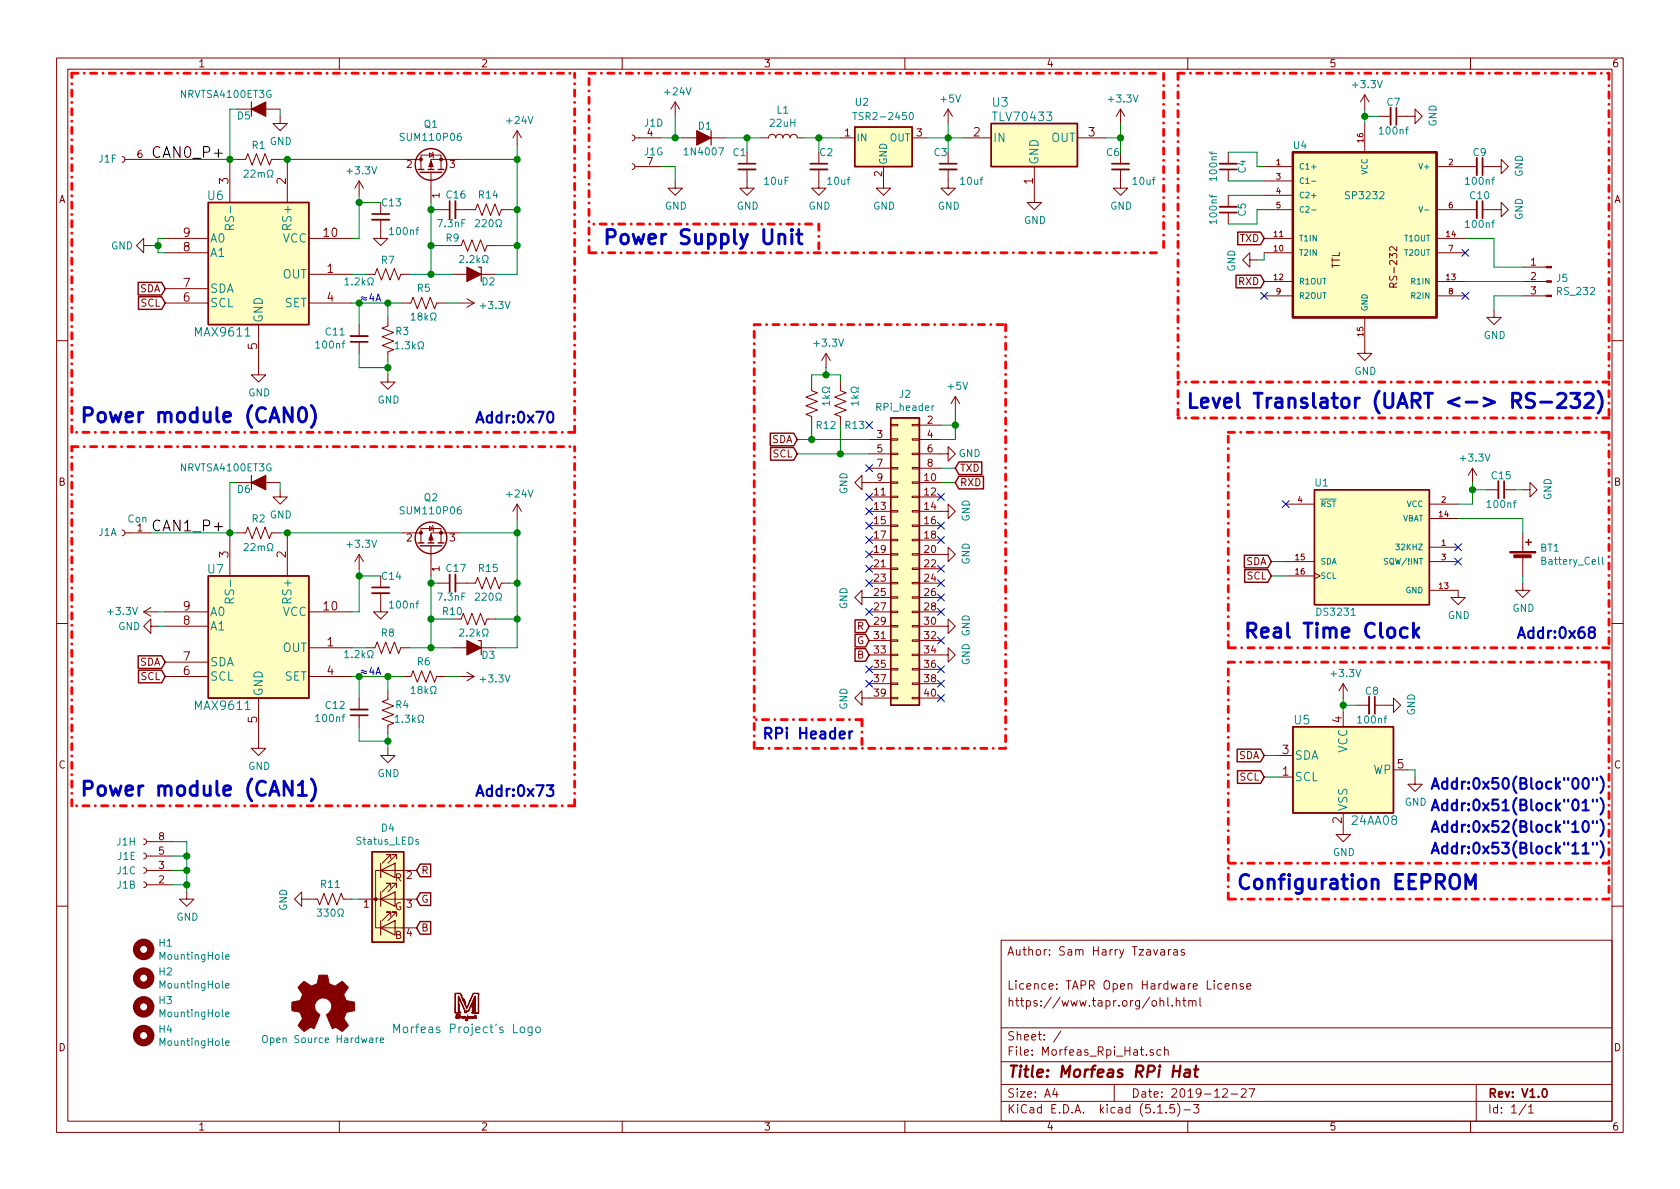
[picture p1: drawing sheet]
<svg xmlns="http://www.w3.org/2000/svg" width="297mm" height="210mm" viewBox="0 0 297 210" stroke-linecap="round" stroke-linejoin="round" font-family="sans-serif">
<g fill="none" stroke="#840000" stroke-width=".18">
<path d="M10 10.3h277v189.9h-277zM12 12.2h273v186.1h-273zM44.4 19.3h5.1M60 10.3v1.9M110 10.3v1.9M119.4 18l-.8 1.3M119.4 18v2.6M119.4 18l.7 1.3M160 10.3v1.9M167.6 19.3v2.5M167.6 19.3l-.7 1.3M167.6 19.3l.8 1.3"/>
<path d="M198.1 19.3v2.5M198.1 19.3l-.7 1.3M198.1 19.3l.8 1.3M210 10.3v1.9M241.3 16.8l-.8 1.2M241.3 16.8v2.5M241.3 16.8l.8 1.2M260 10.3v1.9M21.6 27.7l.3 .1 .2 .3-.1 .4-.4 .2M22.1 28.2h4.6M40.6 28.2v7.6M41.9 28.2h1.5l.4-1 .8 2 .7-2 .8 2 .8-2 .7 2 .4-1h1.5"/>
<path d="M49.5 20.6v1.2h1.3l-1.3 1.3-1.2-1.3h1.2M50.8 28.2v7.6M63.5 32v2.5M63.5 32l-.8 1.3M63.5 32l.8 1.3M67.3 38.9v3.3h1.3l-1.3 1.2-1.3-1.2h1.3M67.3 35.8v2M71.1 28.2h3.3M74.4 30v-2.6h3.6v2.6M75.9 27l.7 .4-.7 .4zM76.2 30.5v5.3M76.5 26.9l.1 .1v.8l.1 .1"/>
<path d="M77.5 37.1h2M80.5 37.1h3.6l.4-1 .7 2 .8-2 .7 2 .8-2 .8 2 .3-1h1.6M81.3 28.2h-5.1v1.8M91.4 23.1v2.5M91.4 23.1l-.7 1.3M91.4 23.1l.8 1.3M111.8 29l.3 .1 .2 .3-.2 .4-.3 .2M111.8 23.9l.3 .1 .2 .3-.2 .4-.3 .2M112.3 29.5h4.5M112.3 24.4h4.5M119.4 32v1.3h1.2l-1.2 1.2-1.3-1.2h1.3M120.6 24.4h7.7"/>
<path d="M132.1 30v3.3h1.2l-1.2 1.2-1.3-1.2h1.3M132.1 26.9v2.1M134.6 24.4h1.3a.63 .63 0 0 1 .6-.7 .63 .63 0 0 1 .7 .7 .63 .63 0 0 1 .6-.7 .63 .63 0 0 1 .6 .7 .63 .63 0 0 1 .7-.7 .63 .63 0 0 1 .6 .7 .63 .63 0 0 1 .6-.7 .63 .63 0 0 1 .7 .7h1.2M144.8 30v3.3h1.2l-1.2 1.2-1.3-1.2h1.3M144.8 26.9v2.1M148.6 24.4h2.5M156.2 29.5v3.8h1.3l-1.3 1.2-1.3-1.2h1.3M161.3 24.4h2.5M167.6 30v3.3h1.3l-1.3 1.2-1.2-1.2h1.2M167.6 26.9v2.1M170.2 24.4h5.1M182.9 29.5v6.3h1.2l-1.2 1.3-1.3-1.3h1.3"/>
<path d="M190.5 24.4h5.1M198.1 30v3.3h1.3l-1.3 1.2-1.3-1.2h1.3M198.1 26.9v2.1M217.2 26.9v2.1M217.2 30v2M217.2 34.5v2.1M217.2 37.6v2M223.5 29.5h5.1M223.5 37.1h5.1M223.5 32h5.1M223.5 34.5h5.1M241.3 21.8v5.1"/>
<path d="M243.8 20.6h2.1M246.9 20.6h3.3v-1.3l1.3 1.3-1.3 1.2v-1.2M254 29.5h7.1M254 37.1h7.1M262.1 29.5h3.3v-1.3l1.3 1.3-1.3 1.2v-1.2M262.1 37.1h3.3v-1.3l1.3 1.3-1.3 1.2v-1.2M25.4 43.4v-1.2l-1.3 1.2 1.3 1.3v-1.3h1.3M29.2 42.2h7.6M29.2 53.6h7.6M29.2 51h7.6M29.2 44.7h7.6M45.7 57.4v8.9h1.3l-1.3 1.3-1.3-1.3h1.3"/>
<path d="M54.6 48.5h7.6M54.6 42.2h7.6M54.6 53.6h7.6M63.5 57.4v2M64.8 48.5h1.5l.4-1 .7 2 .8-2 .8 2 .7-2 .8 2 .4-1h1.5M68.6 56.1v1.6l-1 .3 2 .8-2 .8 2 .7-2 .8 2 .7-1 .4v1.5M71.1 53.6h1.5l.4-1 .8 2 .7-2 .8 2 .8-2 .7 2 .4-1h1.5M80 43.4h1.5l.4-1 .8 2 .7-2 .8 2 .8-2 .7 2 .4-1h1.5M80 48.5h7.6M81.3 53.6h2.5M82.5 52.8l1.3 .8M83.8 53.6l-1.3 .8"/>
<path d="M221 46v-1.3l-1.3 1.3 1.3 1.2v-1.2h1.2M223.5 42.2h5.1M223.5 44.7h5.1M223.5 52.3h5.1M223.5 49.8h5.1M241.3 56.1v6.4h1.3l-1.3 1.2-1.3-1.2h1.3M246.4 50.8l-.1-.6-.2-.2-.3 .1-.1 .2v.5h1.3M247 43.6v.8l-.7-.7-.3-.1-.3 .3 .1 .4M254 42.2h5.1M254 44.7h5.1M254 52.3h5.1M254 49.8h5.1"/>
<path d="M264.2 54.9v1.2h1.2l-1.2 1.3-1.3-1.3h1.3M269.2 52.3h4.3M269.2 49.8h4.3M269.2 47.2h4.3M10 60.2h2M63.5 60.4v2.1M68.6 66.3v1.3h1.2l-1.2 1.2-1.3-1.2h1.3M143.5 67.6v1.5l1 .4-2 .7 2 .8-2 .7 2 .8-2 .8 1 .4v1.5M146 62.5l-.7 1.2M146 62.5v2.5M146 62.5l.8 1.2M148.6 67.6v1.5l1 .4-2 .7 2 .8-2 .7 2 .8-2 .8 1 .4v1.5"/>
<path d="M153.7 77.7h3.8M157.5 77.6h1.2v.2h-1.2zM157.5 75.1h1.2v.2h-1.2zM161.3 77.6h1.3v.2h-1.3zM161.3 75.1h1.3v.2h-1.3zM162.6 75.2h3.8M162.6 77.7h3.8M168.9 70.1l-.8 1.3M168.9 70.1v2.5M168.9 70.1l.8 1.3M285 60.2h2M21.6 93.7l.3 .1 .2 .3-.1 .5-.4 .1"/>
<path d="M22.1 94.2h4.6M40.6 94.2v7.6M41.9 94.2h1.5l.4-1 .8 2 .7-2 .8 2 .8-2 .7 2 .4-1h1.5M44.4 85.3h5.1M49.5 86.6v1.3h1.3l-1.3 1.2-1.2-1.2h1.2M50.8 94.2v7.6M63.5 98v2.6M63.5 98l-.8 1.3M63.5 98l.8 1.3M71.1 94.2h3.3M74.4 96v-2.5h3.6v2.5M75.9 93.1l.7 .4-.7 .3z"/>
<path d="M76.2 96.5v5.3M76.5 93l.1 .1v.7l.1 .2M81.3 94.2h-5.1v1.8M91.4 89.1l-.7 1.3M91.4 89.1v2.6M91.4 89.1l.8 1.3M152.4 85.3v-1.2l-1.3 1.2 1.3 1.3v-1.3h5.1M153.7 87.9h3.8M153.7 90.4h3.8M153.7 93h3.8M153.7 95.5h3.8M153.7 98h3.8"/>
<path d="M153.7 80.3h3.8M153.7 82.8h3.8M157.5 97.9h1.2v.3h-1.2zM157.5 95.4h1.2v.2h-1.2zM157.5 92.8h1.2v.3h-1.2zM157.5 90.3h1.2v.2h-1.2zM157.5 87.8h1.2v.2h-1.2zM157.5 85.2h1.2v.3h-1.2zM157.5 82.7h1.2v.2h-1.2zM157.5 80.1h1.2v.3h-1.2zM161.3 97.9h1.3v.3h-1.3zM161.3 95.4h1.3v.2h-1.3z"/>
<path d="M161.3 92.8h1.3v.3h-1.3zM161.3 90.3h1.3v.2h-1.3zM161.3 87.8h1.3v.2h-1.3zM161.3 85.2h1.3v.3h-1.3zM161.3 82.7h1.3v.2h-1.3zM161.3 80.1h1.3v.3h-1.3zM162.6 90.4h5v-1.3l1.3 1.3-1.3 1.3v-1.3M162.6 98h5v-1.2l1.3 1.2-1.3 1.3v-1.3M162.6 80.3h5v-1.3l1.3 1.3-1.3 1.2v-1.2M162.6 85.3h3.8M162.6 87.9h3.8M162.6 93h3.8"/>
<path d="M162.6 95.5h3.8M162.6 82.8h3.8M227.3 99.3h5.1M227.3 89.1h5.1M252.7 96.8h5.1M252.7 91.7h5.1M252.7 99.3h5.1M252.7 89.1h5.1M260.3 82.8l-.7 1.3M260.3 82.8v2.5M260.3 82.8l.8 1.3M262.9 86.6h2"/>
<path d="M265.9 86.6h2.1M269.2 86.6h1.3v-1.3l1.3 1.3-1.3 1.3v-1.3M269.2 94.2v3.3M269.2 98.5v3.3M10 110.3h2M25.4 108.2h2.5M25.4 108.2l1.3 .8M26.7 110.7v-1.2l-1.3 1.2 1.3 1.3v-1.3h1.2M26.7 107.4l-1.3 .8M29.2 119.6h7.6M29.2 108.2h7.6M29.2 110.7h7.6"/>
<path d="M29.2 117.1h7.6M54.6 119.6h7.6M54.6 114.5h7.6M54.6 108.2h7.6M64.8 114.5h1.5l.4-1 .7 2.1 .8-2.1 .8 2.1 .7-2.1 .8 2.1 .4-1.1h1.5M67.3 104.9v3.3h1.3l-1.3 1.3-1.3-1.3h1.3M67.3 101.8v2.1M71.1 119.6h1.5l.4-1 .8 2 .7-2 .8 2 .8-2 .7 2 .4-1h1.5M77.5 103.1h2M80 109.5h1.5l.4-1 .8 2 .7-2 .8 2 .8-2 .7 2 .4-1h1.5M80 114.5h7.6M80.5 103.1h3.6l.4-1 .7 2 .8-2 .7 2 .8-2 .8 2 .3-1h1.6"/>
<path d="M81.3 119.6h2.5M82.5 118.9l1.3 .7M83.8 119.6l-1.3 .8M152.4 105.7v-1.3l-1.3 1.3 1.3 1.2v-1.2h5.1M153.7 100.6h3.8M153.7 103.1h3.8M153.7 108.2h3.8M153.7 110.7h3.8M153.7 113.3h3.8M153.7 115.8h3.8M153.7 118.4h3.8M157.5 118.2h1.2v.3h-1.2z"/>
<path d="M157.5 115.7h1.2v.2h-1.2zM157.5 113.2h1.2v.2h-1.2zM157.5 110.6h1.2v.3h-1.2zM157.5 108.1h1.2v.2h-1.2zM157.5 105.5h1.2v.3h-1.2zM157.5 103h1.2v.2h-1.2zM157.5 100.5h1.2v.2h-1.2zM161.3 118.2h1.3v.3h-1.3zM161.3 115.7h1.3v.2h-1.3zM161.3 113.2h1.3v.2h-1.3zM161.3 110.6h1.3v.3h-1.3zM161.3 108.1h1.3v.2h-1.3z"/>
<path d="M161.3 105.5h1.3v.3h-1.3zM161.3 103h1.3v.2h-1.3zM161.3 100.5h1.3v.2h-1.3zM162.6 115.8h5v-1.3l1.3 1.3-1.3 1.3v-1.3M162.6 110.7h5v-1.2l1.3 1.2-1.3 1.3v-1.3M162.6 100.6h3.8M162.6 103.1h3.8M162.6 105.7h3.8M162.6 108.2h3.8M162.6 113.3h3.8M162.6 118.4h3.8M227.3 101.8h5.1"/>
<path d="M232.4 101.3l1 .5-1 .6M252.7 104.4h5.1v1.3h1.3l-1.3 1.2-1.3-1.2h1.3M269.2 103.1v1.3h1.3l-1.3 1.3-1.2-1.3h1.2M285 110.3h2M45.7 123.4v8.9h1.3l-1.3 1.3-1.3-1.3h1.3M63.5 123.4v2.1M63.5 126.5v2M68.6 132.3v1.3h1.2l-1.2 1.3-1.3-1.3h1.3M68.6 122.2v1.5l-1 .4 2 .7-2 .8 2 .8-2 .7 2 .8-1 .4v1.5M152.4 123.4v-1.2l-1.3 1.2 1.3 1.3v-1.3h5.1M153.7 120.9h3.8M157.5 123.3h1.2v.3h-1.2z"/>
<path d="M157.5 120.8h1.2v.2h-1.2zM161.3 123.3h1.3v.3h-1.3zM161.3 120.8h1.3v.2h-1.3zM162.6 120.9h3.8M162.6 123.4h3.8M226.1 137.4h2.5M226.1 133.6h2.5M237.5 120.9l-.8 1.3M237.5 120.9v2.5M237.5 126v2.5M237.5 120.9l.8 1.3M240 124.7h2.1"/>
<path d="M243.1 124.7h3.3v-1.3l1.2 1.3-1.2 1.3v-1.3M246.4 136.1h2.5M250.2 137.4v1.3h1.3l-1.3 1.2-1.3-1.2h1.3M25.4 153.4l.3 .1 .2 .3-.1 .4-.4 .2M25.4 156l.3 .1 .2 .3-.1 .4-.4 .2M25.4 150.9l.3 .1 .2 .3-.1 .4-.4 .2M25.4 148.3l.3 .2 .2 .2-.1 .5-.4 .1M25.9 153.9h4.6M25.9 156.5h4.6M25.9 151.4h4.6M25.9 148.8h4.6M33 157.7v1.3h1.3l-1.3 1.3-1.3-1.3h1.3"/>
<path d="M53.3 159v-1.3l-1.2 1.3 1.2 1.3v-1.3h2.8l.4 1 .8-2 .7 2 .8-2 .8 2 .7-2 .4 1h1.5M63.5 159h10.2M69.1 157v-.8h-.8h.8l-1.5 1.5M69.1 151.9v-.8h-.8h.8l-1.5 1.5M70.1 157v-.8h-.8h.8l-1.5 1.5M70.1 151.9v-.8h-.8h.8l-1.5 1.5M73.7 153.9h-7.3v10.2h7.3M237.5 143.8v3.8h1.3l-1.3 1.2-1.3-1.2h1.3M10 160.2h2M69.1 162v-.7h-.8h.8l-1.5 1.5M70.1 162v-.7h-.8h.8l-1.5 1.5M177 166.3h108v32h-108z"/>
<path d="M205.1 177.1l.1-.1a.37 .37 0 0 1 .6 .1v.8M205.1 176.4v1.5M205.3 168h.5l.1 .9M205.9 168.3h-.5l-.2 .2 .2 .4 .5-.1M206.5 176.4v1.3l.2 .2M206.6 167.9v1M207 167.9l-.4 .3M207.3 177.8v.1M207.5 168h.6l.1 .9M208 177.1l.2-.2 .3 .1 .1 .9M208 176.4v1.5M208.2 168.3h-.5a.29 .29 0 0 0-.2 .3 .29 .29 0 0 0 .2 .3l.5-.1"/>
<path d="M209.1 176.9h.6M209.3 176.4v1.3l.4 .2M209.4 168a.37 .37 0 0 0-.6 .1l.1 .2 .5 .2 .1 .1-.3 .3-.4-.1M210.2 177.1l.2-.2 .3 .1 .1 .9M210.2 176.9v1M210.8 177.1a.34 .34 0 0 1 .3-.2 .34 .34 0 0 1 .4 .2v.8M212.2 176.4v1.3l.2 .2M216 174l-.4-.1-.3 .3 .1 .6 .2 .1 .4-.1M216.6 174.4l.7-.1-.1-.3-.4-.1-.2 .2 .1 .7h.5M218 174.1l.2-.2 .3 .1 .1 .9M218 173.9v1M219.8 174l-.3-.1-.2 .2v.3l.5 .1v.3h-.5"/>
<path d="M220.4 174.4l.8-.1-.1-.3-.4-.1-.3 .2 .1 .7h.6M285 160.2h2M60 198.3v1.9M110 198.3v1.9M160 198.3v1.9M177 194.8h108M177 191.8h108M177 187.8h108M177 181.8h108M186.5 192.5l-.4 1h1M186.8 193v1M187.6 182.3l-1.3 2"/>
<path d="M197 191.8v3M203.9 185.7a.37 .37 0 0 0-.6 .1l.1 .2 .5 .2 .1 .1-.2 .3-.5-.1M204.7 196.8h.8M205.3 185.7l-.5-.1-.3 .3 .2 .6h.6M205.9 185.7h.1a.37 .37 0 0 1 .6 .1v.8M205.9 185.1v1.5M206.2 196.7v.1M207.6 195.3h-.7l-.1 .7 .2-.1 .5 .1 .2 .2-.1 .5-.2 .1-.6-.1M208.2 195.1a1.71 1.71 0 0 1 0 2.3M209.3 196.3h1.2M210 198.3v1.9M211 195.3h1l-.5 .6 .4 .1v.7l-.2 .1-.7-.1"/>
<path d="M216.2 192.7l.2-.2h.4l.2 .5-.9 1h.9M217.7 193.5h1.1M219.5 192.7l.2-.2h.3l.3 .2v.3v.2l-.9 .8h.9M220.8 192.5h1l-.6 1.5M260 198.3v1.9M261 191.8v6.5M269.8 195.2l-1.2 2M270.3 195.8l.4-.5v1.5M270.3 196.8h.8"/>
</g>
<g fill="none" stroke="#840000" stroke-width=".3">
<path d="M246.9 19v3.1M65.8 37.8h3M79.5 35.6v3M130.6 29h3M143.3 29h3M166.1 29h3.1M196.6 29h3M215.6 30h3.1M215.6 37.6h3.1M262.1 27.9v3.1M262.1 35.6v3M62 60.4h3"/>
<path d="M265.9 85.1v3M65.8 103.9h3M79.5 101.6v3M62 126.5h3M243.1 123.2v3M272.9 192.6l.1-.1a.8 .8 0 0 1 .5 .8 .8 .8 0 0 1-.5 .7 1 1 0 0 1-.1-1.4z"/>
</g>
<path d="M228.6 26.9h25.4v29.2h-25.4zM207.4 189.4h1.2M208.7 188.4l-.2 2M209.6 189.2h.7v1.2M210.4 189.6l-.7 .1a.4 .4 0 0 0-.3 .3 .4 .4 0 0 0 .2 .4l.7-.1M211.1 189.1h.8M211.5 188.4l-.2 1.8v.1l.4 .1" fill="none" stroke="#840000" stroke-width=".41"/>
<g fill="none" stroke="#840000" stroke-width=".33">
<path d="M245.9 19v3.1M65.8 38.9h3M80.5 35.6v3M130.6 30h3M143.3 30h3M166.1 30h3.1M196.6 30h3M215.6 29h3.1M215.6 36.6h3.1M261.1 27.9v3.1M261.1 35.6v3M62 59.4h3"/>
<path d="M264.9 85.1v3M65.8 104.9h3M80.5 101.6v3M62 125.5h3M242.1 123.2v3"/>
</g>
<g fill="none" stroke="#840000" stroke-width=".25">
<path d="M36.8 35.8h17.8v21.6h-17.8zM73.9 30h1M74.3 30.5h3.8M75.7 30h1M77.5 30h1M151.1 22.5h10.2v7h-10.2zM175.3 21.8h15.2v7.7h-15.2zM24.4 49.9h4.2l.6 1.1-.6 1.2h-4.2zM24.5 52.5h4.1l.6 1.1-.6 1.1h-4.1zM218.5 48.7h4.4l.6 1.1-.6 1.1h-4.4zM218.8 41h4.1l.6 1.2-.6 1.1h-4.1zM136.2 76.6h4.1l.7 1.1-.7 1.1h-4.1z"/>
<path d="M136.2 79.1h4.1l.7 1.2-.7 1.1h-4.1zM157.5 73.9h5.1v50.8h-5.1zM73.9 96h1M74.3 96.5h3.8M75.7 96h1M77.5 96h1M169.5 84.2h4.4v2.3h-4.4l-.6-1.2zM169.5 81.7h4.1v2.2h-4.1l-.6-1.1zM220 98.2h4.2l.6 1.1-.6 1.1h-4.2zM232.4 86.6h20.3v20.3h-20.3zM269.7 95.9h1.1M270.3 95.4v1"/>
<path d="M24.4 116h4.2l.6 1.1-.6 1.1h-4.2zM24.5 118.5h4.1l.6 1.1-.6 1.1h-4.1zM36.8 101.8h17.8v21.6h-17.8zM151.2 109.6h1.8l.7 1.1-.7 1.2h-1.8zM151.2 112.2h1.8l.7 1.1-.7 1.1h-1.8zM151.2 114.7h1.8l.7 1.1-.7 1.1h-1.8zM220.1 100.7h4.1l.6 1.1-.6 1.2h-4.1zM218.7 132.5h4.2l.6 1.1-.6 1.1h-4.2zM218.8 136.3h4.1l.6 1.1-.6 1.1h-4.1zM228.6 128.5h17.8v15.3h-17.8zM65.8 150.6h5.6v16h-5.6zM74.3 152.8h1.8v2.2h-1.8l-.6-1.1z"/>
<path d="M74.3 157.9h1.8v2.2h-1.8l-.6-1.1zM74.3 163h1.8v2.2h-1.8l-.6-1.1z"/>
<circle cx="76.2" cy="29.1" r="2.79"/>
<circle cx="76.2" cy="95.1" r="2.79"/>
</g>
<g fill="#840000" stroke="#840000" stroke-width=".18">
<path d="M76.2 94.5l.4 1h-.8z"/>
<path d="M82.1 177v.1z"/>
<path d="M80.7 179.5l.2-.2 .5 .1-.1 .2-.4 .1v.3l.5-.1v-.2h.4l-.1 .3h.5v-.1l-.3 .1 .3-.1h-.3l.2-.2 .3 .2-.2 .2-.3-.1-.2 .1v-.3l-.5 .3h-.6v-.1h.2v-.5l.1 .2 .4-.1-.2-.2h-.3l-.2 .6z"/>
<path d="M82.3 180l.3-.3 .1 .3 .5-.3v.2l-.3 .1h.1l.6-.3 .1 .2-.2-.1v.2h.1l.3-.1 .1-.4v.1h.3l-.3 .2 .1 .2h.2l-.1 .1-.3-.1-.2 .1-.9-.1-.2 .5-.3-.1h.3v-.3l-.2 .3-.1-.1 .3-.4z"/>
<path d="M80.4 175.6h.5a.71 .71 0 0 1 .8 .4v.3l.4 .4 .2 .5-.1 .4 .3 .6 1.2-2.6h.9v3.6l-1.2-.1h.5l-.5-.1 .2-.1-.1-.1h.2h-.2v-.1h.5v-.1l-.5 .1v-.2h.4h-.4h.2l-.2-.1 .4 .1h-.2l.2-.1h-.4l.4-.1h-.3l.3-.1-.4 .2 .1-.2-.1-.1h.5v-.2l-.2 .2h-.3l.2-.4 .2 .1v-.2l-.3 .2v-.2h.4h-.4l.2-.1-.1-.4 .1 .4v-.3l.2 .1-.1-.9v.8l-.1-.6v.5l-.1-.2-.8 1.9-.4 .1-.2 .2-.1-.1h.2h-.3l.3-.1-.3 .1 .1-.2-1-2.3v2.2l.3 .4h-1.1h1l-.2-.1h.1l-.2-.2-.1 .3v-.7h.1h-.1v-.7l.1 .3-.1-1.9 1.2 2.7h.6l1.2-2.7v3h.6v-3.4h-.5h-.4l-1.2 2.7-.7-1.5h.3l.1 .4-.1-.4-.1-.1-.2 .1-.1-.3 .2 .2 .1-.1-.3-.1-.3-.9h-.9l-.1 3.4z"/>
<path d="M273.5 52.2h.8v.2h-.8z"/>
<path d="M273.5 49.7h.8v.2h-.8z"/>
<path d="M273.5 47.1h.8v.3h-.8z"/>
<path d="M267 97.5h4.5v.3h-4.5z"/>
<path d="M267.7 98.1h3v.5h-3z"/>
<path d="M76.2 28.4l.4 1.1h-.8z"/>
<path d="M53.2 174l.6-.5 .9 .6a.62 .62 0 0 0 1 0l.2-.1a1.62 1.62 0 0 0 .4-1.3l.1-.3 1.5 .1 .2 .7a.74 .74 0 0 0 .6 1l.5 .2 1.3-.9 1.1 1.1-.4 .7a.75 .75 0 0 0-.2 1.1l.2 .5 1.5 .3v1.5l-1.4 .3-.1 .1a1.23 1.23 0 0 0-.3 1.2l.7 1-.1 .2-1 .9-.8-.5a.54 .54 0 0 0-.9 0l-1-2.4a2.33 2.33 0 0 0 .8-1.9 1.54 1.54 0 0 0-2.5-.7 1.54 1.54 0 0 0 .5 2.5l-1.1 2.5a.69 .69 0 0 0-1.1 .1l-.6 .4-1.1-1.1 .8-1.2-.2-.5a.71 .71 0 0 0-1-.7l-.7-.2v-1.5l.5-.1a1.11 1.11 0 0 0 1.2-.7 .72 .72 0 0 0-.2-1.2l-.4-.6z"/>
<circle cx="78" cy="94.2" r=".25"/>
<circle cx="74.4" cy="94.2" r=".25"/>
<circle cx="66.4" cy="159" r=".25"/>
<circle cx="78" cy="28.2" r=".25"/>
<circle cx="74.4" cy="28.2" r=".25"/>
</g>
<path d="M44.4 18v2.6M125.7 23.1v2.5M84.6 47.2h.5v2.6M44.4 84.1v2.5M84.6 113.3h.5v2.5M67.3 159l2.5-1.3v2.6zM67.3 153.9l2.5-1.3v2.6zM67.3 152.6v2.6M67.3 157.7v2.6M67.3 164.1l2.5-1.3v2.5zM67.3 162.8v2.5" fill="none" stroke="#840000" stroke-width=".2"/>
<g fill="#840000" stroke="#840000" stroke-width=".2">
<path d="M82.5 113.3l2.6 1.2-2.6 1.3z"/>
<path d="M44.4 85.3l2.6-1.2v2.5z"/>
<path d="M44.4 19.3l2.6-1.3v2.6z"/>
<path d="M123.2 23.1l2.5 1.3-2.5 1.2z"/>
<path d="M82.5 47.2l2.6 1.3-2.6 1.3z"/>
</g>
<g fill="none" stroke="#008484" stroke-width=".18">
<path d="M150.8 19.9h.7M43.2 30.2l.5-.1 .2 .3-.1 .2-.7 .7h.8M47.3 31.3h.3v-.2a.55 .55 0 0 1-.3-.8 .55 .55 0 0 1 .9-.1v.2a.55 .55 0 0 1-.2 .7v.2h.2M84 39l.5-.2 .3 .4-.8 .9h.8M160.9 20l.2-.1a.67 .67 0 0 1 .4 .6 .67 .67 0 0 1-.4 .7l-.3-.5zM231.9 32h.8M231.9 37.1h.8M250.9 36.5l.3 1 .3-1M251.9 37.1h.8M40.6 40.6l-.1-.8-.2-.1-.3 .1-.2 .2v.6h1.5M61 49.5l.3-.4v1.3M61 50.4h.7"/>
<path d="M65 50.4h.3v-.2a.55 .55 0 0 1-.2-.9 .55 .55 0 0 1 .8 0l.1 .2a.53 .53 0 0 1-.3 .7v.2h.3M72.7 55.7l.4-.4v1.3M72.7 56.6h.7M76.1 56.6h.3v-.2a.55 .55 0 0 1-.2-.8 .55 .55 0 0 1 .8-.1l.1 .2a.55 .55 0 0 1-.3 .7v.2h.3M81.3 45.3l.5-.1 .2 .3-.1 .2-.7 .8h.8M85.3 46.5h.3v-.3a.55 .55 0 0 1-.2-.8 .55 .55 0 0 1 .8 0l.1 .1a.53 .53 0 0 1-.3 .7v.3h.3M87.7 40.1h.3v-.2a.54 .54 0 0 1-.3-.8 .54 .54 0 0 1 .8-.2 .59 .59 0 0 1-.2 1v.2h.3M69.9 60.8l.3-.4v1.3M69.9 61.7h.7M73.9 61.7h.3v-.2a.55 .55 0 0 1-.2-.9 .55 .55 0 0 1 .8 0l.1 .2a.53 .53 0 0 1-.3 .7v.2h.3M146.7 71.3h-1.3l.3 .4M146.7 68.4v.4h-.3a.55 .55 0 0 0-.8-.3 .55 .55 0 0 0 0 .9 .6 .6 0 0 0 .8-.3h.3v.3"/>
<path d="M146.7 70.9v.8M151.7 71.3h-1.2l.3 .4M151.7 68.4v.4h-.2a.55 .55 0 0 0-.8-.3 .55 .55 0 0 0-.1 .9 .6 .6 0 0 0 .9-.3h.2v.3M151.7 70.9v.8M165.2 71.7l-.3 .1-.1 .2M43.2 96.2l.5-.1 .2 .4-.1 .2-.7 .7h.8M47.3 97.4h.3v-.3a.55 .55 0 0 1-.3-.8 .55 .55 0 0 1 .9 0v.2a.55 .55 0 0 1-.2 .6v.3h.2M245.3 98.8h-.5a.42 .42 0 0 0 .5 .6l-.1 .3h-.4M246.8 96.2h.6l-.3 .4 .3 .2v.3l-.2 .1-.4-.1M283.3 98.5v1.1l.2 .2M40.6 106.6l-.1-.7-.2-.2-.3 .1-.2 .2v.6h1.5M61 115.4l.3-.4v1.3"/>
<path d="M61 116.3h.7M65 116.3h.3v-.2a.55 .55 0 0 1-.3-.9 .55 .55 0 0 1 .9 0l.1 .2a.53 .53 0 0 1-.3 .7v.2h.3M81.3 111.3l.5-.1 .2 .4-.1 .2-.7 .7h.8M84 105l.5-.1 .3 .3-.8 .9h.8M85.3 112.5h.3v-.2a.55 .55 0 0 1-.2-.9 .55 .55 0 0 1 .8 0l.1 .2a.53 .53 0 0 1-.3 .7v.2h.3M87.7 106.1h.3v-.2a.54 .54 0 0 1-.3-.7 .54 .54 0 0 1 .8-.3 .59 .59 0 0 1-.2 1v.2h.3M69.9 126.8l.3-.3v1.2M69.9 127.7h.7M72.7 121.7l.4-.3v1.3M72.7 122.7h.7M73.9 127.7h.3v-.2a.55 .55 0 0 1-.2-.8 .55 .55 0 0 1 .8-.1l.1 .2a.53 .53 0 0 1-.3 .7v.2h.3M76.1 122.7h.3v-.3a.55 .55 0 0 1-.2-.8 .55 .55 0 0 1 .8 0l.1 .1a.55 .55 0 0 1-.3 .7v.3h.3"/>
<path d="M74 148.5h-.3l-.2 .1 .1 .2 .4 .1v.3h-.5M39.9 169.2l.6-.1v-.2l-.4-.1-.2 .2 .1 .6h.5M39.9 174.3l.6-.1v-.3h-.4l-.2 .2 .1 .6h.5M39.9 179.4l.6-.1v-.3h-.4l-.2 .1 .1 .7h.5M56.1 160.8h.7l-.4 .4 .4 .2v.4l-.2 .2-.5-.1M59.7 162h.3v-.2a.54 .54 0 0 1-.2-.8 .54 .54 0 0 1 .7-.2 .59 .59 0 0 1-.1 1v.2h.3M39.9 184.4l.6-.1v-.2l-.4-.1-.2 .2 .1 .6h.5M46.5 183.3a.45 .45 0 0 1 .7 0 .92 .92 0 0 1-.2 1.1l-.4-.1a1.07 1.07 0 0 1-.1-1zM66.5 183.5v.9M66.9 183.5l-.3 .1-.1 .2M67.2 183.9l.6-.1v-.2l-.4-.1-.2 .2 .1 .6h.5M69.6 182.6v-1.5l.5 1.1 .5-1.1v1.5"/>
<path d="M94.1 181.6v1.2l-.3 .3h-.4M94.1 181.7l-.5-.1-.2 .1v.8a.48 .48 0 0 0 .7 0M94.8 181.7l.2-.1 .5 .1v.6l-.1 .2-.4 .1-.2-.1z"/>
</g>
<g fill="#ffffc2" stroke="#ffffc2" stroke-width=".18">
<path d="M157.5 73.9h5.1v50.8h-5.1z"/>
<path d="M36.8 101.8h17.8v21.6h-17.8z"/>
<path d="M36.8 35.8h17.8v21.6h-17.8z"/>
<path d="M65.8 150.6h5.6v16h-5.6z"/>
<path d="M151.1 22.5h10.2v7h-10.2z"/>
<path d="M175.3 21.8h15.2v7.7h-15.2z"/>
<path d="M228.6 128.5h17.8v15.3h-17.8z"/>
<path d="M232.4 86.6h20.3v20.3h-20.3z"/>
<path d="M228.6 26.9h25.4v29.2h-25.4z"/>
</g>
<g fill="none" stroke="#840000" stroke-width="1.3">
<circle cx="25.4" cy="173" r="1.27"/>
<circle cx="25.4" cy="178" r="1.27"/>
<circle cx="25.4" cy="167.9" r="1.27"/>
<circle cx="25.4" cy="183.1" r="1.27"/>
</g>
<g fill="none" stroke="#f00" stroke-width=".51" stroke-dasharray="1.1 1.1 0 1.1">
<path d="M12.7 12.9h88.9M104.1 12.9h100.4M205.7 12.9v31.8M208.3 12.9h76.2M208.3 12.9v61M284.5 12.9v61M143.5 39.6h-39.4M144.8 39.6v5.1M104.1 44.7v-31.8M133.3 57.4h44.5M177.8 57.4v74.9M204.5 44.7h-100.4"/>
<path d="M12.7 79h88.9M12.7 76.4v-63.5M101.6 76.4h-88.9M101.6 76.4v-63.5M217.2 76.4h67.3M284.5 67.6h-76.2M284.5 73.9h-76.2M284.5 76.4v38.1M217.2 117.1h67.3M217.2 114.5v-38.1M284.5 117.1v41.9M284.5 114.5h-67.3"/>
<path d="M133.3 132.3v-74.9M152.4 127.2h-19.1M152.4 127.2v5.1M177.8 132.3h-44.5M12.7 142.5v-63.5M101.6 142.5h-88.9M101.6 142.5v-63.5M217.2 159v-41.9M284.5 159h-67.3M284.5 152.6h-67.3"/>
</g>
<g fill="none" stroke="#008400" stroke-width=".18">
<path d="M41.9 19.3h-1.3v8.9M49.5 19.3v1.3M241.3 19.3v2.5M26.7 28.2h15.2M49.5 28.2h21.6M63.5 34.5v7.7h-1.3M63.5 35.8h3.8M76.2 35.8v12.7M76.2 37.1h1.3M81.3 28.2h10.1M90.2 37.1h1.2M91.4 25.6v22.9h-3.8"/>
<path d="M116.8 24.4h3.8M116.8 29.5h2.6v2.5M119.4 20.6v3.8M128.3 24.4h6.3M132.1 24.4v2.5M142.2 24.4h6.4M144.8 24.4v2.5M163.8 24.4h6.4M167.6 21.8v5.1M195.6 24.4h2.5M198.1 21.8v5.1M217.2 34.5h6.3"/>
<path d="M217.2 26.9h5v2.6h1.3M217.2 32h6.3M223.5 37.1h-1.3v2.5h-5M241.3 20.6h2.5M26.7 43.4h1.2M29.2 42.2h-1.3v2.5h1.3M62.2 48.5h2.6M62.2 53.6h8.9M63.5 53.6v3.8M68.6 53.6v2.5M72.4 48.5h7.6M76.2 43.4h3.8"/>
<path d="M78.7 53.6h2.6M87.6 43.4h3.8M223.5 44.7v1.3h-1.3M259.1 42.2h5.1v5h5M259.1 49.8h10.1M269.2 52.3h-5v2.6M63.5 62.5v2.5h5.1M68.6 63.7v2.6M141 77.7h12.7M143.5 67.6v-1.3h5.1v1.3M143.5 75.2v2.5M146 65v1.3"/>
<path d="M148.6 75.2v5.1M166.4 75.2h2.5M168.9 72.6v5.1h-2.5M26.7 94.2h15.2M41.9 85.3h-1.3v8.9M49.5 94.2h21.6M49.5 85.3v1.3M81.3 94.2h10.1M91.4 91.7v22.8h-3.8M141 80.3h12.7M166.4 85.3h2.5M166.4 82.8h2.5"/>
<path d="M224.8 99.3h2.5M257.8 91.7h11.4v2.5M260.3 86.6h2.6M260.3 85.3v3.8h-2.5M268 86.6h1.2M27.9 108.2h1.3M27.9 110.7h1.3M62.2 119.6h8.9M63.5 100.6v7.6h-1.3M63.5 119.6v3.8M63.5 101.8h3.8M68.6 119.6v2.6"/>
<path d="M72.4 114.5h7.6M76.2 101.8v12.7M76.2 103.1h1.3M76.2 109.5h3.8M78.7 119.6h2.6M87.6 109.5h3.8M90.2 103.1h1.2M224.8 101.8h2.5M269.2 101.8v1.3M63.5 128.5v2.6h5.1M68.6 129.8v2.5M223.5 133.6h2.6"/>
<path d="M223.5 137.4h2.6M237.5 124.7h2.5M237.5 123.4v2.6M248.9 136.1h1.3v1.3M30.5 148.8h2.5v8.9M30.5 156.5h2.5M30.5 153.9h2.5M30.5 151.4h2.5M62.2 159h1.3"/>
</g>
<g fill="none" stroke="#0000c2" stroke-width=".38">
<path d="M96.9 73a.48 .48 0 0 1 .5-.2 .48 .48 0 0 1 .4 .4 1.09 1.09 0 0 1-.4 1.5l-.4-.1a1.46 1.46 0 0 1-.1-1.6zM281.3 111.7l-.4-.3 .2-.4a.62 .62 0 0 1 .8 .1l.1 .3-.2 .3h-.5l-.4 .4v.4l.2 .2a.62 .62 0 0 0 .8-.1l.1-.5-.4-.4M96.7 138.9h1.1l-.6 .7a.49 .49 0 0 1 .6 .3v.7l-.3 .2h-.6l-.2-.2M150.2 129.3v1.3M150.7 129.3l-.3 .1-.2 .3M281.6 137.6v.3M282.3 137.6v.3M283 137.3a2.16 2.16 0 0 1 0 2.9M281.6 141.4v.4M281.6 145.2v.4M281.6 149v.4M282.3 141.4v.4"/>
<path d="M282.3 145.2v.4M282.3 149v.4M283 141.1a2.16 2.16 0 0 1 0 2.9M283 144.9a2.16 2.16 0 0 1 0 2.9M283 148.7a2.16 2.16 0 0 1 0 3"/>
</g>
<g fill="none" stroke="#0000c2" stroke-width=".51">
<path d="M140 40.6l-.1 .1 .1 .1 .1-.1-.1-.1v.2M140 41.4v1.7M140.8 41.4h1M141.2 40.6v2.1l.1 .3 .5 .1M53 72.3a.62 .62 0 0 1 .6-.2 .62 .62 0 0 1 .5 .5 1.49 1.49 0 0 1-.5 2 .64 .64 0 0 1-.7-.5 2.26 2.26 0 0 1 .1-1.8zM55 71.7a2.9 2.9 0 0 1 0 3.9M271.3 69.7l-1-.2a.61 .61 0 0 0-.5 .6 .61 .61 0 0 0 .5 .6 1 1 0 0 1 1 .6 .69 .69 0 0 1-.5 .8l-1-.1M272.4 71.1h1.9M275.4 69.8l.4-.3h.6a.64 .64 0 0 1 .5 .8l-.1 .3-1.5 1.5h1.6M277.7 69.5h1.6l-.8 1a.72 .72 0 0 1 .8 .5v.6l-.5 .5h-.7l-.4-.3M280.3 69.8l.3-.3h.6a.64 .64 0 0 1 .5 .8l-.1 .3-1.5 1.5h1.6M282.5 69.2a2.9 2.9 0 0 1 0 3.8"/>
<path d="M248.8 111.1l-.7-.1-.5 .5v.7l.3 .4 .2 .1 .7-.1M249.9 110.2v2.5M250.1 111.8l.8 .9M250.9 111l-1 1M52.8 138.8l.2-.1 .5-.6v2.6M55 137.7a2.9 2.9 0 0 1 0 3.9M52.8 140.7h1.4M259.2 157.2v-2.6l.8 1.8 .9-1.8v2.6"/>
</g>
<path d="M66.5 53.3l.4-1.3 .4 1.3M66.6 52.9h.6M66.5 119.3l.4-1.3 .4 1.3M66.6 118.9h.6" fill="none" stroke="#0000c2" stroke-width=".18"/>
<g fill="#008400" stroke="#008400" stroke-width=".25">
<circle cx="40.6" cy="94.2" r=".51"/>
<circle cx="27.9" cy="43.4" r=".51"/>
<circle cx="167.6" cy="24.4" r=".51"/>
<circle cx="76.2" cy="37.1" r=".51"/>
<circle cx="76.2" cy="103.1" r=".51"/>
<circle cx="198.1" cy="24.4" r=".51"/>
<circle cx="63.5" cy="53.6" r=".51"/>
<circle cx="91.4" cy="37.1" r=".51"/>
<circle cx="91.4" cy="43.4" r=".51"/>
<circle cx="50.8" cy="28.2" r=".51"/>
<circle cx="76.2" cy="114.5" r=".51"/>
<circle cx="50.8" cy="94.2" r=".51"/>
<circle cx="132.1" cy="24.4" r=".51"/>
<circle cx="144.8" cy="24.4" r=".51"/>
<circle cx="76.2" cy="109.5" r=".51"/>
<circle cx="68.6" cy="65" r=".51"/>
<circle cx="91.4" cy="103.1" r=".51"/>
<circle cx="63.5" cy="101.8" r=".51"/>
<circle cx="76.2" cy="43.4" r=".51"/>
<circle cx="40.6" cy="28.2" r=".51"/>
<circle cx="168.9" cy="75.2" r=".51"/>
<circle cx="63.5" cy="35.8" r=".51"/>
<circle cx="260.3" cy="86.6" r=".51"/>
<circle cx="237.5" cy="124.7" r=".51"/>
<circle cx="146.1" cy="66.3" r=".51"/>
<circle cx="143.5" cy="77.7" r=".51"/>
<circle cx="241.3" cy="20.6" r=".51"/>
<circle cx="148.6" cy="80.3" r=".51"/>
<circle cx="91.4" cy="94.2" r=".51"/>
<circle cx="91.4" cy="28.2" r=".51"/>
<circle cx="91.4" cy="109.5" r=".51"/>
<circle cx="119.4" cy="24.4" r=".51"/>
<circle cx="68.6" cy="53.6" r=".51"/>
<circle cx="76.2" cy="48.5" r=".51"/>
<circle cx="68.6" cy="119.6" r=".51"/>
<circle cx="68.6" cy="131.1" r=".51"/>
<circle cx="63.5" cy="119.6" r=".51"/>
<circle cx="33" cy="153.9" r=".51"/>
<circle cx="33" cy="151.4" r=".51"/>
<circle cx="33" cy="156.5" r=".51"/>
</g>
<g fill="none" stroke="#000084" stroke-width=".18">
<path d="M222.9 51.7l1.2 1.2M224.1 51.7l-1.2 1.2M258.5 51.7l1.2 1.2M258.5 44.1l1.2 1.2M259.7 51.7l-1.2 1.2M259.7 44.1l-1.2 1.2M153.1 74.6l1.2 1.2M154.3 74.6l-1.2 1.2M153.1 97.4l1.2 1.2M153.1 94.9l1.2 1.2M153.1 89.8l1.2 1.2M153.1 100l1.2 1.2"/>
<path d="M153.1 87.3l1.2 1.2M153.1 82.2l1.2 1.2M153.1 92.3l1.2 1.3M154.3 97.4l-1.2 1.2M154.3 94.9l-1.2 1.2M154.3 100l-1.2 1.2M154.3 92.3l-1.2 1.3M154.3 89.8l-1.2 1.2M154.3 87.3l-1.2 1.2M154.3 82.2l-1.2 1.2M165.8 100l1.2 1.2M165.8 94.9l1.2 1.2"/>
<path d="M165.8 92.3l1.2 1.3M165.8 87.3l1.2 1.2M167 94.9l-1.2 1.2M167 87.3l-1.2 1.2M167 100l-1.2 1.2M167 92.3l-1.2 1.3M226.7 88.5l1.2 1.3M227.9 88.5l-1.2 1.3M257.2 98.7l1.2 1.2M257.2 96.2l1.2 1.2M258.4 98.7l-1.2 1.2M258.4 96.2l-1.2 1.2"/>
<path d="M153.1 107.6l1.2 1.2M153.1 102.5l1.2 1.2M153.1 117.7l1.2 1.3M154.3 107.6l-1.2 1.2M154.3 117.7l-1.2 1.3M154.3 102.5l-1.2 1.2M165.8 107.6l1.2 1.2M165.8 105l1.2 1.3M165.8 102.5l1.2 1.2M165.8 117.7l1.2 1.3M165.8 112.7l1.2 1.2M167 107.6l-1.2 1.2"/>
<path d="M167 105l-1.2 1.3M167 102.5l-1.2 1.2M167 117.7l-1.2 1.3M167 112.7l-1.2 1.2M153.1 120.3l1.2 1.2M154.3 120.3l-1.2 1.2M165.8 122.8l1.2 1.2M165.8 120.3l1.2 1.2M167 122.8l-1.2 1.2M167 120.3l-1.2 1.2"/>
</g>
<g font-size="3.5" fill="#0000c2">
<text x="106.4" y="43.3">Power Supply Unit</text>
<text x="14" y="74.7">Power module (CAN0)</text>
<text x="209.5" y="72.2">Level Translator (UART &lt;-&gt; RS-232)</text>
<text x="219.7" y="112.8">Real Time Clock</text>
<text x="14" y="140.8">Power module (CAN1)</text>
<text x="218.4" y="157.3">Configuration EEPROM</text>
</g>
<text font-size="2.8" fill="#840000" x="178" y="190.5">Title: Morfeas RPi Hat</text>
<g font-size="2.7">
<text x="26.7" y="27.9">CAN0_P+</text>
<text x="26.7" y="94">CAN1_P+</text>
</g>
<g font-size="2.7" fill="#0000c2">
<text x="83.8" y="74.8">Addr:0x70</text>
<text x="268" y="112.9">Addr:0x68</text>
<text x="134.6" y="130.7">RPi Header</text>
<text x="83.8" y="140.9">Addr:0x73</text>
<text x="252.7" y="139.6">Addr:0x50(Block&quot;00&quot;)</text>
<text x="252.7" y="143.4">Addr:0x51(Block&quot;01&quot;)</text>
<text x="252.7" y="147.2">Addr:0x52(Block&quot;10&quot;)</text>
<text x="252.7" y="151">Addr:0x53(Block&quot;11&quot;)</text>
</g>
<g font-size="2.1" fill="#008484">
<text x="175.5" y="18.9">U3</text>
<text x="175.8" y="21.4">TLV70433</text>
<text x="175.5" y="25.1">IN</text>
<text x="183.6" y="29.2" transform="rotate(-90 183.6 29.2)">GND</text>
<text x="185.9" y="25.1">OUT</text>
<text x="36.8" y="35.4">U6</text>
<text x="41.4" y="39.7" transform="rotate(-90 41.4 39.7)">RS-</text>
<text x="51.5" y="40.2" transform="rotate(-90 51.5 40.2)">RS+</text>
<text x="37.1" y="45.4">A1</text>
<text x="37.1" y="42.9">A0</text>
<text x="50" y="42.9">VCC</text>
<text x="37.1" y="51.8">SDA</text>
<text x="50" y="49.2">OUT</text>
<text x="34.6" y="59.5">MAX9611</text>
<text x="37.1" y="54.3">SCL</text>
<text x="46.5" y="57.1" transform="rotate(-90 46.5 57.1)">GND</text>
<text x="50.3" y="54.3">SET</text>
<text x="36.8" y="101.4">U7</text>
<text x="41.4" y="105.7" transform="rotate(-90 41.4 105.7)">RS-</text>
<text x="51.5" y="106.2" transform="rotate(-90 51.5 106.2)">RS+</text>
<text x="37.1" y="111.5">A1</text>
<text x="37.1" y="108.9">A0</text>
<text x="50" y="108.9">VCC</text>
<text x="37.1" y="117.8">SDA</text>
<text x="50" y="115.3">OUT</text>
<text x="34.6" y="125.5">MAX9611</text>
<text x="37.1" y="120.4">SCL</text>
<text x="46.5" y="123.2" transform="rotate(-90 46.5 123.2)">GND</text>
<text x="50.3" y="120.4">SET</text>
<text x="228.9" y="128.1">U5</text>
<text x="228.9" y="134.3">SDA</text>
<text x="238.2" y="133.2" transform="rotate(-90 238.2 133.2)">VCC</text>
<text x="242.8" y="136.9">WP</text>
<text x="228.9" y="138.1">SCL</text>
<text x="238.2" y="143.5" transform="rotate(-90 238.2 143.5)">VSS</text>
<text x="239.1" y="145.9">24AA08</text>
<text x="70.9" y="182.7">Morfeas Project's Logo</text>
</g>
<g font-size="2.1" fill="#840000">
<text x="172.1" y="24.1">2</text>
<text x="192.5" y="24.1">3</text>
<text x="40.4" y="32.6" transform="rotate(-90 40.4 32.6)">3</text>
<text x="50.5" y="32.6" transform="rotate(-90 50.5 32.6)">2</text>
<text x="182.6" y="32.6" transform="rotate(-90 182.6 32.6)">1</text>
<text x="32.4" y="41.9">9</text>
<text x="57.3" y="41.9">10</text>
<text x="32.4" y="44.4">8</text>
<text x="32.4" y="53.3">6</text>
<text x="32.4" y="50.8">7</text>
<text x="57.8" y="48.3">1</text>
<text x="57.8" y="53.3">4</text>
<text x="45.5" y="61.8" transform="rotate(-90 45.5 61.8)">5</text>
<text x="40.4" y="98.6" transform="rotate(-90 40.4 98.6)">3</text>
<text x="50.5" y="98.6" transform="rotate(-90 50.5 98.6)">2</text>
<text x="32.4" y="107.9">9</text>
<text x="57.3" y="107.9">10</text>
<text x="32.4" y="110.5">8</text>
<text x="32.4" y="119.4">6</text>
<text x="32.4" y="116.8">7</text>
<text x="57.8" y="114.3">1</text>
<text x="57.8" y="119.4">4</text>
<text x="45.5" y="127.8" transform="rotate(-90 45.5 127.8)">5</text>
<text x="237.2" y="127.8" transform="rotate(-90 237.2 127.8)">4</text>
<text x="226.7" y="137.2">1</text>
<text x="226.7" y="133.3">3</text>
<text x="247.1" y="135.9">5</text>
<text x="237.2" y="145.6" transform="rotate(-90 237.2 145.6)">2</text>
<text x="178" y="169">Author: Sam Harry Tzavaras</text>
<text x="178" y="178">https://www.tapr.org/ohl.html</text>
<text x="178" y="175">Licence: TAPR Open Hardware License</text>
<text x="178" y="184">Sheet: /</text>
<text x="178" y="186.7">File: Morfeas_Rpi_Hat.sch</text>
<text x="178" y="196.9">KiCad E.D.A. kicad (5.1.5)-3</text>
<text x="178" y="194.1">Size: A4</text>
<text x="200" y="194.1">Date: 2019-12-27</text>
<text x="263" y="194.1">Rev: V1.0</text>
<text x="263" y="196.9">Id: 1/1</text>
</g>
<g font-size="1.8" fill="#840000">
<text x="35" y="11.9">1</text>
<text x="85" y="11.9">2</text>
<text x="135" y="11.9">3</text>
<text x="185" y="11.9">4</text>
<text x="235" y="11.9">5</text>
<text x="285" y="11.9">6</text>
<text x="24.3" y="27.9">6</text>
<text x="71.9" y="29.7">2</text>
<text x="79.5" y="29.7">3</text>
<text x="149.4" y="24.1">1</text>
<text x="162.1" y="24.1">3</text>
<text x="10.4" y="35.9">A</text>
<text x="77.7" y="35" transform="rotate(-90 77.7 35)">1</text>
<text x="156" y="31.2" transform="rotate(-90 156 31.2)">2</text>
<text x="285.4" y="35.9">A</text>
<text x="219.2" y="42.8">TXD</text>
<text x="236.9" y="47.6" transform="rotate(-90 236.9 47.6)">TTL</text>
<text x="270.7" y="47">1</text>
<text x="24.7" y="51.7">SDA</text>
<text x="219" y="50.4">RXD</text>
<text x="247" y="50.2" transform="rotate(-90 247 50.2)">RS-232</text>
<text x="270.7" y="49.5">2</text>
<text x="270.7" y="52.1">3</text>
<text x="24.9" y="54.2">SCL</text>
<text x="155.1" y="77.5">3</text>
<text x="164" y="74.9">2</text>
<text x="164" y="77.5">4</text>
<text x="136.4" y="78.4">SDA</text>
<text x="136.7" y="80.9">SCL</text>
<text x="155.1" y="80">5</text>
<text x="155.1" y="82.5">7</text>
<text x="164" y="80">6</text>
<text x="164" y="82.5">8</text>
<text x="169.7" y="83.4">TXD</text>
<text x="10.4" y="85.9">B</text>
<text x="154.6" y="87.6">11</text>
<text x="155.1" y="85.1">9</text>
<text x="163.5" y="85.1">10</text>
<text x="163.5" y="87.6">12</text>
<text x="169.7" y="86">RXD</text>
<text x="285.4" y="85.9">B</text>
<text x="24.3" y="94">1</text>
<text x="71.9" y="95.8">2</text>
<text x="79.5" y="95.8">3</text>
<text x="154.6" y="90.2">13</text>
<text x="154.6" y="92.7">15</text>
<text x="154.6" y="95.2">17</text>
<text x="163.5" y="90.2">14</text>
<text x="163.5" y="92.7">16</text>
<text x="163.5" y="95.2">18</text>
<text x="77.7" y="101.1" transform="rotate(-90 77.7 101.1)">1</text>
<text x="154.6" y="97.8">19</text>
<text x="154.6" y="100.3">21</text>
<text x="163.5" y="97.8">20</text>
<text x="163.5" y="100.3">22</text>
<text x="220.3" y="99.9">SDA</text>
<text x="154.6" y="102.9">23</text>
<text x="154.6" y="105.4">25</text>
<text x="154.6" y="107.9">27</text>
<text x="163.5" y="102.9">24</text>
<text x="163.5" y="105.4">26</text>
<text x="163.5" y="107.9">28</text>
<text x="220.5" y="102.5">SCL</text>
<text x="151.5" y="113.9">G</text>
<text x="151.6" y="111.4">R</text>
<text x="154.6" y="110.5">29</text>
<text x="154.6" y="113">31</text>
<text x="163.5" y="110.5">30</text>
<text x="163.5" y="113">32</text>
<text x="24.7" y="117.7">SDA</text>
<text x="151.6" y="116.5">B</text>
<text x="154.6" y="115.6">33</text>
<text x="154.6" y="118.1">35</text>
<text x="163.5" y="115.6">34</text>
<text x="163.5" y="118.1">36</text>
<text x="24.9" y="120.3">SCL</text>
<text x="154.6" y="120.6">37</text>
<text x="154.6" y="123.2">39</text>
<text x="163.5" y="120.6">38</text>
<text x="163.5" y="123.2">40</text>
<text x="10.4" y="135.9">C</text>
<text x="219" y="134.2">SDA</text>
<text x="285.4" y="135.9">C</text>
<text x="219.2" y="138">SCL</text>
<text x="28.1" y="148.6">8</text>
<text x="28.1" y="153.7">3</text>
<text x="28.1" y="151.1">5</text>
<text x="69.8" y="155.9">R</text>
<text x="71.9" y="155.4">2</text>
<text x="74.4" y="154.6">R</text>
<text x="28.1" y="156.2">2</text>
<text x="64.3" y="160.5">1</text>
<text x="69.8" y="161">G</text>
<text x="71.9" y="160.5">3</text>
<text x="74.4" y="159.6">G</text>
<text x="69.8" y="166">B</text>
<text x="71.9" y="165.6">4</text>
<text x="74.4" y="164.7">B</text>
<text x="10.4" y="185.9">D</text>
<text x="285.4" y="185.9">D</text>
<text x="35" y="199.9">1</text>
<text x="85" y="199.9">2</text>
<text x="135" y="199.9">3</text>
<text x="185" y="199.9">4</text>
<text x="235" y="199.9">5</text>
<text x="285" y="199.9">6</text>
</g>
<g font-size="1.8" fill="#008484">
<text x="32.1" y="17.3">NRVTSA4100ET3G</text>
<text x="117.7" y="16.9">+24V</text>
<text x="239.3" y="15.6">+3.3V</text>
<text x="42" y="21.1">D5</text>
<text x="75" y="22.6">Q1</text>
<text x="89.7" y="21.9">+24V</text>
<text x="113.9" y="22.4">J1D</text>
<text x="123.5" y="22.9">D1</text>
<text x="136.2" y="22.4">22uH</text>
<text x="137.4" y="20.1">L1</text>
<text x="151.3" y="18.7">U2</text>
<text x="151.7" y="21.2">TSR2-2450</text>
<text x="166.4" y="18.1">+5V</text>
<text x="196.2" y="18.1">+3.3V</text>
<text x="244.1" y="23.8">100nf</text>
<text x="245.3" y="18.7">C7</text>
<text x="254" y="22.4" transform="rotate(-90 254 22.4)">GND</text>
<text x="17.5" y="28.7">J1F</text>
<text x="44.6" y="26.3">R1</text>
<text x="47.7" y="25.6">GND</text>
<text x="71.2" y="24.9">SUM110P06</text>
<text x="113.9" y="27.5">J1G</text>
<text x="114.5" y="29.2">7</text>
<text x="114.5" y="24.1">4</text>
<text x="121.3" y="27.5">1N4007</text>
<text x="129.6" y="27.6">C1</text>
<text x="145" y="27.6">C2</text>
<text x="151.4" y="25">IN</text>
<text x="156.8" y="29.2" transform="rotate(-90 156.8 29.2)">GND</text>
<text x="157.3" y="25">OUT</text>
<text x="165.2" y="27.6">C3</text>
<text x="195.7" y="27.6">C6</text>
<text x="228.8" y="26.3">U4</text>
<text x="260.5" y="27.6">C9</text>
<text x="44" y="31.4">22m</text>
<text x="61.5" y="30.8">+3.3V</text>
<text x="79" y="35.1">C16</text>
<text x="84.7" y="35.1">R14</text>
<text x="135.2" y="32.7">10uF</text>
<text x="146.5" y="32.7">10uf</text>
<text x="170" y="32.7">10uf</text>
<text x="200.4" y="32.7">10uf</text>
<text x="215.2" y="31.8" transform="rotate(-90 215.2 31.8)">100nf</text>
<text x="220.3" y="30.6" transform="rotate(-90 220.3 30.6)">C4</text>
<text x="238.2" y="35.2">SP3232</text>
<text x="259.3" y="32.7">100nf</text>
<text x="260" y="35.2">C10</text>
<text x="269.2" y="31.3" transform="rotate(-90 269.2 31.3)">GND</text>
<text x="67.6" y="36.5">C13</text>
<text x="69.1" y="41.6">100nf</text>
<text x="77.5" y="40.2">7.3nF</text>
<text x="84.9" y="40.2">220</text>
<text x="117.6" y="37.1">GND</text>
<text x="130.3" y="37.1">GND</text>
<text x="143" y="37.1">GND</text>
<text x="154.4" y="37.1">GND</text>
<text x="165.8" y="37.1">GND</text>
<text x="181.1" y="39.6">GND</text>
<text x="196.3" y="37.1">GND</text>
<text x="215.2" y="39.4" transform="rotate(-90 215.2 39.4)">100nf</text>
<text x="220.3" y="38.2" transform="rotate(-90 220.3 38.2)">C5</text>
<text x="259.3" y="40.3">100nf</text>
<text x="269.2" y="38.9" transform="rotate(-90 269.2 38.9)">GND</text>
<text x="19.6" y="44.1">GND</text>
<text x="67.5" y="46.7">R7</text>
<text x="78.9" y="42.7">R9</text>
<text x="82.1" y="46.5">2.2k</text>
<text x="61.8" y="50.5">1.2k</text>
<text x="73.8" y="51.6">R5</text>
<text x="85.2" y="50.5">D2</text>
<text x="218.4" y="48.1" transform="rotate(-90 218.4 48.1)">GND</text>
<text x="275.2" y="49.9">J5</text>
<text x="275.4" y="52.2">RS_232</text>
<text x="57.6" y="59.3">C11</text>
<text x="70" y="59.2">R3</text>
<text x="73.4" y="56.7">18k</text>
<text x="85.1" y="54.7">+3.3V</text>
<text x="262.3" y="59.9">GND</text>
<text x="56" y="61.6">100nf</text>
<text x="70.7" y="61.8">1.3k</text>
<text x="144.1" y="61.3">+3.3V</text>
<text x="43.9" y="70.1">GND</text>
<text x="66.8" y="71.4">GND</text>
<text x="146.7" y="71" transform="rotate(-90 146.7 71)">1k</text>
<text x="151.8" y="71" transform="rotate(-90 151.8 71)">1k</text>
<text x="159.1" y="70.4">J2</text>
<text x="167.7" y="68.9">+5V</text>
<text x="239.5" y="66.3">GND</text>
<text x="144.4" y="75.9">R12</text>
<text x="149.5" y="75.9">R13</text>
<text x="155.2" y="72.7">RPi_header</text>
<text x="32.1" y="83.4">NRVTSA4100ET3G</text>
<text x="169.5" y="80.8">GND</text>
<text x="258.4" y="81.6">+3.3V</text>
<text x="42" y="87.2">D6</text>
<text x="75" y="88.6">Q2</text>
<text x="89.7" y="88">+24V</text>
<text x="149.8" y="87.4" transform="rotate(-90 149.8 87.4)">GND</text>
<text x="232.6" y="86">U1</text>
<text x="263.1" y="89.8">100nf</text>
<text x="263.8" y="84.8">C15</text>
<text x="274.3" y="88.4" transform="rotate(-90 274.3 88.4)">GND</text>
<text x="17.4" y="94.8">J1A</text>
<text x="22.6" y="92.4">Con</text>
<text x="44.6" y="92.4">R2</text>
<text x="47.7" y="91.7">GND</text>
<text x="71.2" y="91">SUM110P06</text>
<text x="171.4" y="92.2" transform="rotate(-90 171.4 92.2)">GND</text>
<text x="44" y="97.5">22m</text>
<text x="61.5" y="96.9">+3.3V</text>
<text x="79" y="101.1">C17</text>
<text x="84.7" y="101.1">R15</text>
<text x="171.4" y="99.9" transform="rotate(-90 171.4 99.9)">GND</text>
<text x="272.4" y="97.6">BT1</text>
<text x="272.8" y="99.9">Battery_Cell</text>
<text x="67.6" y="102.5">C14</text>
<text x="69.1" y="107.6">100nf</text>
<text x="77.5" y="106.2">7.3nF</text>
<text x="84.9" y="106.2">220</text>
<text x="149.8" y="107.7" transform="rotate(-90 149.8 107.7)">GND</text>
<text x="19.3" y="108.8">+3.3V</text>
<text x="20.9" y="111.4">GND</text>
<text x="67.5" y="112.6">R8</text>
<text x="78.4" y="108.8">R10</text>
<text x="82.1" y="112.6">2.2k</text>
<text x="233" y="108.9">DS3231</text>
<text x="256" y="109.5">GND</text>
<text x="267.4" y="108.2">GND</text>
<text x="73.8" y="117.6">R6</text>
<text x="85.2" y="116.5">D3</text>
<text x="171.4" y="117.6" transform="rotate(-90 171.4 117.6)">GND GND</text>
<text x="235.5" y="119.7">+3.3V</text>
<text x="57.6" y="125.4">C12</text>
<text x="70" y="125.3">R4</text>
<text x="73.4" y="122.7">18k</text>
<text x="85.1" y="120.7">+3.3V</text>
<text x="149.8" y="125.5" transform="rotate(-90 149.8 125.5)">GND</text>
<text x="241.5" y="122.9">C8</text>
<text x="56" y="127.7">100nf</text>
<text x="70.7" y="127.8">1.3k</text>
<text x="240.3" y="127.9">100nf</text>
<text x="250.2" y="126.5" transform="rotate(-90 250.2 126.5)">GND</text>
<text x="43.9" y="136.1">GND</text>
<text x="66.8" y="137.4">GND</text>
<text x="248.4" y="142.5">GND</text>
<text x="20.7" y="149.5">J1H</text>
<text x="63.1" y="149.4">Status_LEDs</text>
<text x="67.5" y="147.1">D4</text>
<text x="20.7" y="154.6">J1C</text>
<text x="20.8" y="152.1">J1E</text>
<text x="235.7" y="151.4">GND</text>
<text x="20.7" y="157.1">J1B</text>
<text x="50.8" y="161.1" transform="rotate(-90 50.8 161.1)">GND</text>
<text x="56.8" y="157">R11</text>
<text x="28.2" y="167.4">H1</text>
<text x="31.2" y="162.8">GND</text>
<text x="56.9" y="162.1">330</text>
<text x="28.2" y="172.5">H2</text>
<text x="28.5" y="169.7">MountingHole</text>
<text x="28.2" y="177.6">H3</text>
<text x="28.5" y="174.8">MountingHole</text>
<text x="28.5" y="179.9">MountingHole</text>
<text x="28.2" y="182.6">H4</text>
<text x="28.5" y="185">MountingHole</text>
<text x="47.4" y="184.4">Open Source Hardware</text>
</g>
<g font-size="1.8" fill="#0000c2">
<text x="63.5" y="53.3">4A</text>
<text x="63.5" y="119.4">4A</text>
</g>
<text font-size="1.8" fill="#008400" x="61.7" y="116.4">1.2k</text>
<g font-size="1.4" fill="#840000">
<text x="225.7" y="29.2">1</text>
<text x="241" y="25.2" transform="rotate(-90 241 25.2)">16</text>
<text x="256.2" y="29.2">2</text>
<text x="225.7" y="31.7">3</text>
<text x="225.7" y="34.3">4</text>
<text x="225.3" y="41.9">11</text>
<text x="225.7" y="36.8">5</text>
<text x="255.8" y="41.9">14</text>
<text x="256.2" y="36.8">6</text>
<text x="225.3" y="44.4">10</text>
<text x="256.2" y="44.4">7</text>
<text x="225.3" y="49.5">12</text>
<text x="225.7" y="52.1">9</text>
<text x="255.8" y="49.5">13</text>
<text x="256.2" y="52.1">8</text>
<text x="241" y="59.5" transform="rotate(-90 241 59.5)">15</text>
<text x="229.5" y="88.9">4</text>
<text x="254.9" y="88.9">2</text>
<text x="254.5" y="91.4">14</text>
<text x="229.1" y="99.1">15</text>
<text x="229.1" y="101.6">16</text>
<text x="254.9" y="96.5">1</text>
<text x="254.9" y="99.1">3</text>
<text x="254.5" y="104.1">13</text>
</g>
<g font-size="1.4" fill="#008484">
<text x="229.6" y="30">C1+</text>
<text x="251.2" y="30">V+</text>
<text x="229.6" y="32.5">C1-</text>
<text x="229.6" y="35">C2+</text>
<text x="241.8" y="30.9" transform="rotate(-90 241.8 30.9)">VCC</text>
<text x="229.6" y="37.6">C2-</text>
<text x="229.6" y="45.2">T2IN</text>
<text x="229.6" y="42.7">T1IN</text>
<text x="248.3" y="42.7">T1OUT</text>
<text x="248.3" y="45.2">T2OUT</text>
<text x="229.6" y="50.3">R1OUT</text>
<text x="229.6" y="52.8">R2OUT</text>
<text x="249.8" y="50.3">R1IN</text>
<text x="249.8" y="52.8">R2IN</text>
<text x="241.8" y="55.1" transform="rotate(-90 241.8 55.1)">GND</text>
<text x="233.4" y="89.7">RST</text>
<text x="248.7" y="89.7">VCC</text>
<text x="247.9" y="92.2">VBAT</text>
<text x="233.4" y="99.8">SDA</text>
<text x="245.2" y="99.8">SQW/!INT</text>
<text x="247.2" y="97.3">32KHZ</text>
<text x="233.4" y="102.4">SCL</text>
<text x="248.6" y="104.9">GND</text>
</g>
</svg>
